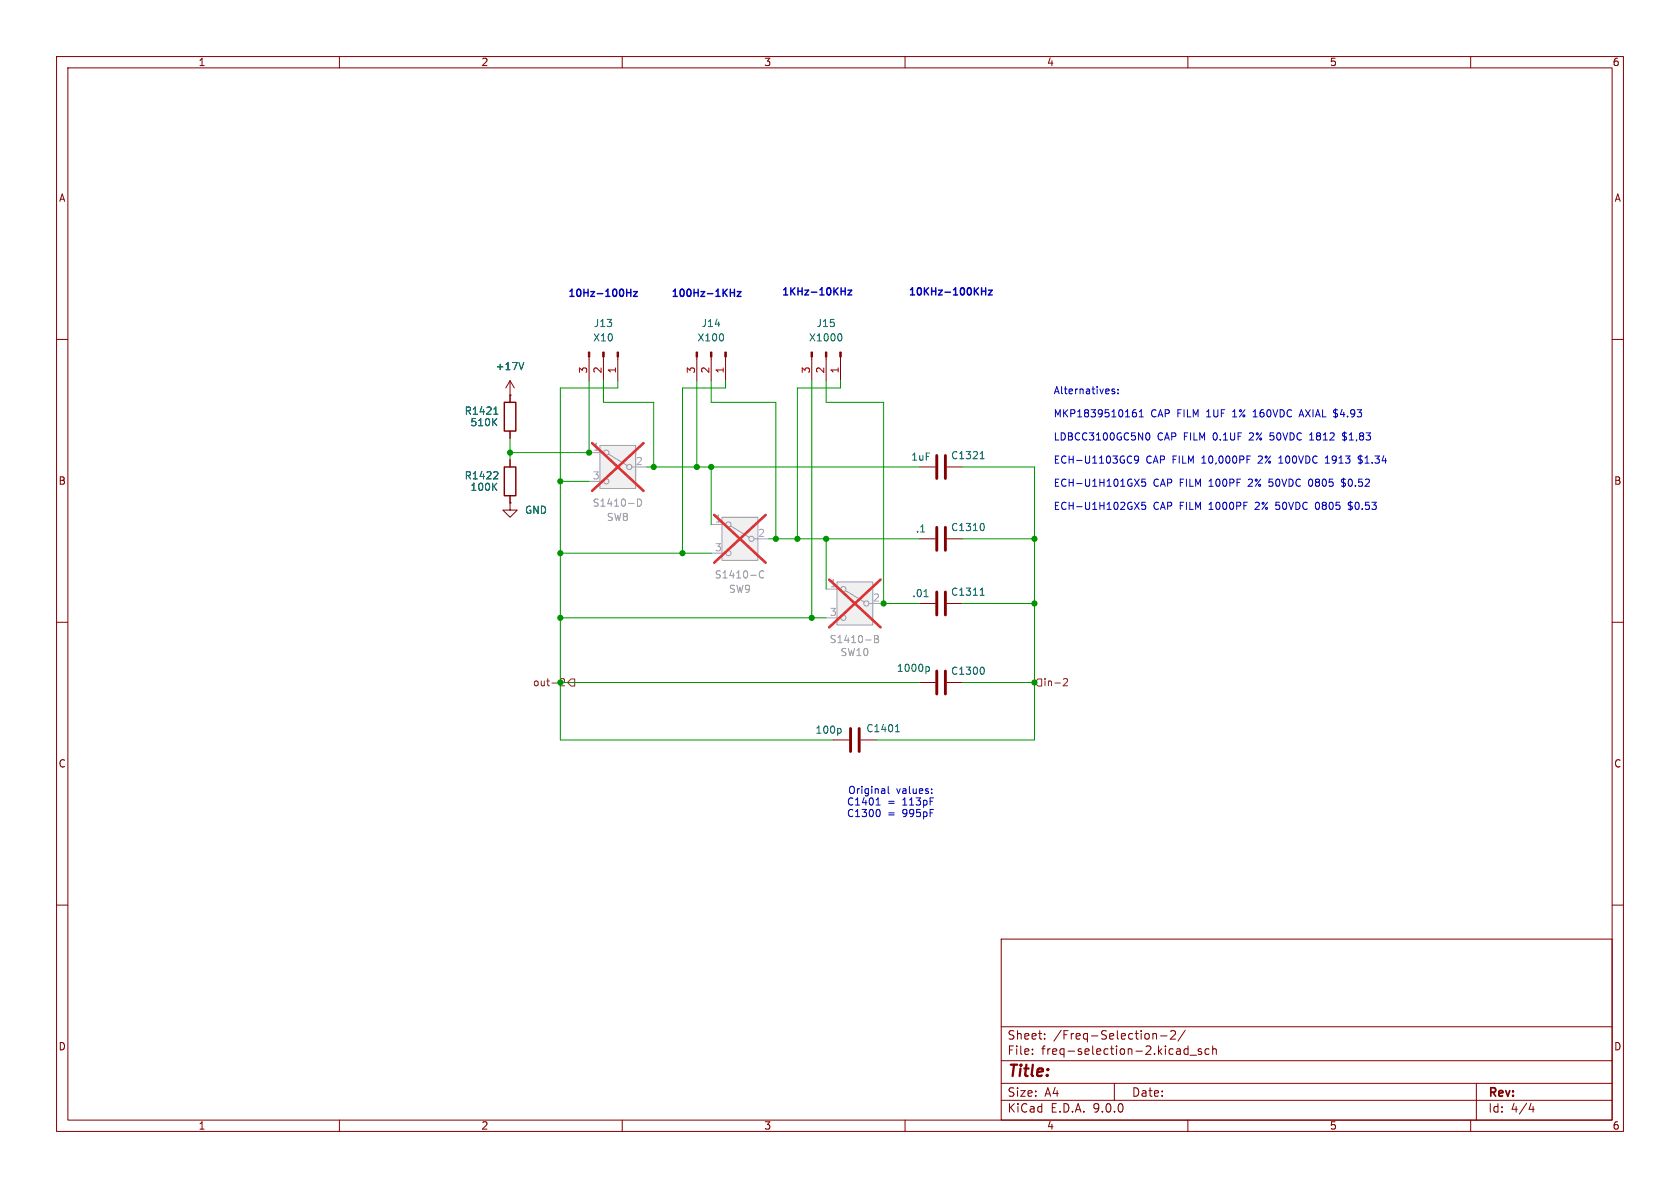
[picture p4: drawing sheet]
<svg xmlns="http://www.w3.org/2000/svg" width="297mm" height="210mm" viewBox="0 0 297 210" stroke-linecap="round" stroke-linejoin="round" font-family="sans-serif">
<g fill="none" stroke="#840000" stroke-width=".18">
<path d="M10 10h277v190h-277zM12 12h273v186h-273zM60 10v2M110 10v2M160 10v2M210 10v2M260 10v2M10 60h2M90.2 69.9h.1M90.2 67.3l-.8 1.3M90.2 67.3l.7 1.3M90.2 67.3v3.8"/>
<path d="M90.2 76.2v1.3M104.1 63.1v4.2M106.7 63.1v4.2M109.2 63.1v4.2M123.2 63.1v4.2M125.7 63.1v4.2M128.3 63.1v4.2M143.5 63.1v4.2M146 63.1v4.2M148.6 63.1v4.2M285 60h2M90.2 88.9v1.3h1.2l-1.2 1.2-1.3-1.2h1.3"/>
<path d="M90.2 88.9h.1M90.2 81.3v1.3M90.2 87.6v1.3M162.6 95.3h2.8M162.6 82.6h2.8M167.4 95.3h2.8M167.4 82.6h2.8M10 110h2M162.6 106.7h2.8M167.4 106.7h2.8M285 110h2M147.3 130.8h2.8"/>
<path d="M152.1 130.8h2.8M162.6 120.7h2.8M167.4 120.7h2.8M10 160h2M177 166h108v32h-108zM285 160h2M60 198v2M110 198v2M160 198v2M177 194.5h108M177 191.5h108M177 187.5h108"/>
<path d="M177 181.5h108M182.5 186.3v.1M182.5 185.5v.1M184.7 183.6v.1M184.7 182.8v.1M197 191.5v3M203.8 182.7v1M203.8 182.8l.2-.1 .4 .1 .1 .9M205.2 183.1h1.1M207 182.3l.5-.1 .2 .1 .1 .3-.9 1.1h.9M209.5 182.1l-1.3 2M210 198v2"/>
<path d="M210 184.9v1.5M210 185.5l-.4-.1-.3 .3v.4l.2 .2h.5M210.4 186.5h1.1M212.4 185.5l-.4-.1-.2 .2 .1 .2 .5 .2v.3h-.6M213.7 185.5l-.4-.1-.3 .3v.4l.2 .2h.5M214.4 185.5l.2-.1 .4 .1v.9M214.4 184.9v1.5M260 198v2M261 191.5v6.5M270.7 195l-.4 1.1h.9M271 195.6v1"/>
</g>
<g fill="#840000" stroke="#840000" stroke-width=".18">
<path d="M148.5 62.2h.2v.9h-.2z"/>
<path d="M145.9 62.2h.3v.9h-.3z"/>
<path d="M143.4 62.2h.2v.9h-.2z"/>
<path d="M109.1 62.2h.2v.9h-.2z"/>
<path d="M106.6 62.2h.2v.9h-.2z"/>
<path d="M104 62.2h.3v.9h-.3z"/>
<path d="M128.1 62.2h.3v.9h-.3z"/>
<path d="M125.6 62.2h.3v.9h-.3z"/>
<path d="M123.1 62.2h.2v.9h-.2z"/>
</g>
<g fill="none" stroke="#006464" stroke-width=".18">
<path d="M127.8 59.2v.8M148.5 59a.79 .79 0 0 1 0 1.3M87.3 74.5l.5 .8M87.3 73.2h.7M87.4 72.3l.3-.3v1.2M87.8 74l-.7 .7M92.6 64.1l-.4 1.2M87.3 86l.5 .7M87.8 83.4l.2 .2v.3l-.8 .8h.8M87.8 85.4l-.7 .7M173.3 81.1h.7M173.4 80.1l.2-.3v1.3"/>
<path d="M173.7 92.5a.79 .79 0 0 1 0 1.3M163.4 105.5h.7M163.8 117.8l.4 .1 .1 .2-.1 .5-.4 .1M173.3 105.2h.7M173.4 104.3l.2-.3v1.2M173.7 117.9a.79 .79 0 0 1 0 1.3M148.5 128.8l.2 .2v.4l-.2 .2M158.3 129.4h.7M158.4 128.4l.3-.3v1.3"/>
</g>
<path d="M165.6 80.5v4.1M165.6 93.2v4.1M167.1 80.5v4.1M167.1 93.2v4.1M165.6 104.6v4.1M165.6 118.6v4.1M167.1 104.6v4.1M167.1 118.6v4.1M150.4 128.8v4M151.9 128.8v4" fill="none" stroke="#840000" stroke-width=".51"/>
<path d="M89.2 71.1h2v5.1h-2zM89.2 82.6h2v5h-2z" fill="none" stroke="#840000" stroke-width=".25"/>
<path d="M106 78.7h6.4v7.7h-6.4z" fill="#f0f0f0"/>
<g fill="none" stroke="#a1a1a1" stroke-width=".18">
<path d="M106 78.7h6.4v7.7h-6.4zM104.1 80h2.6M104.1 85.1h2.6M107.6 80.3l3.3 2M111.8 82.6h2.5"/>
<circle cx="107.2" cy="85.1" r=".46"/>
<circle cx="107.2" cy="80" r=".46"/>
<circle cx="111.3" cy="82.6" r=".46"/>
</g>
<path d="M112.7 88.2a.64 .64 0 0 1 .7 .6 .64 .64 0 0 1-.7 .7z" fill="none" stroke="#989898" stroke-width=".18"/>
<path d="M104.7 78.3l9.1 8.5M113.8 78.3l-9.1 8.5" fill="none" stroke="#e12e31" stroke-width=".46"/>
<path d="M127.6 91.4h6.4v7.7h-6.4z" fill="#f0f0f0"/>
<g fill="none" stroke="#a1a1a1" stroke-width=".18">
<path d="M125.7 92.7h2.6M125.7 97.8h2.6M127.6 91.4h6.4v7.7h-6.4zM129.2 93l3.3 2M133.3 95.3h2.6"/>
<circle cx="128.8" cy="92.7" r=".46"/>
<circle cx="128.8" cy="97.8" r=".46"/>
<circle cx="132.8" cy="95.3" r=".46"/>
</g>
<path d="M135 101a.6 .6 0 0 0-.8 .5 .6 .6 0 0 0 .6 .7l.2-.1" fill="none" stroke="#989898" stroke-width=".18"/>
<path d="M126.3 91l9.1 8.5M135.4 91l-9.1 8.5" fill="none" stroke="#e12e31" stroke-width=".46"/>
<path d="M148 102.9h6.3v7.6h-6.3z" fill="#f0f0f0"/>
<g fill="none" stroke="#a1a1a1" stroke-width=".18">
<path d="M146 104.1h2.6M146 109.2h2.6M148 102.9h6.3v7.6h-6.3zM149.5 104.4l3.3 2M153.7 106.7h2.5"/>
<circle cx="149.1" cy="109.2" r=".46"/>
<circle cx="149.1" cy="104.1" r=".46"/>
<circle cx="153.2" cy="106.7" r=".46"/>
</g>
<path d="M154.6 112.3h.4l.3 .3-.3 .3 .3 .2v.3l-.2 .2h-.5zM154.6 112.9h.4" fill="none" stroke="#989898" stroke-width=".18"/>
<path d="M146.6 102.5l9.1 8.4M155.7 102.5l-9.1 8.4" fill="none" stroke="#e12e31" stroke-width=".46"/>
<path d="M99.1 120.1l.5-.1 .2 .3-.8 .9h.8M101 120h.6v1.3h-.6l-.7-.6zM183.5 120h.6v1.3h-.6l-.6-.6zM188 120.1l.5-.1 .2 .3-.8 .9h.8" fill="none" stroke="#725600" stroke-width=".18"/>
<g fill="none" stroke="#009600" stroke-width=".18">
<path d="M90.2 77.5v3.8M104.1 67.3v12.7h-13.9M106.7 67.3v3.8h8.9v11.5M109.2 67.3v1.3h-10.1v62.2h48.2M123.2 67.3v15.3M125.7 67.3v3.8h11.5v24.2M128.3 67.3v1.3h-7.7v29.2M143.5 67.3v41.9M146 67.3v3.8h10.2v35.6h6.4M148.6 67.3v1.3h-7.6v26.7M99.1 85.1h5M99.1 97.8h26.6"/>
<path d="M114.3 82.6h48.3M125.7 82.6v10.1M135.9 95.3h26.7M146 95.3v8.8M170.2 82.6h12.7v48.2h-28M170.2 95.3h12.7M99.1 109.2h46.9M170.2 106.7h12.7M99.1 120.7h63.5M170.2 120.7h12.7"/>
</g>
<g fill="none" stroke="#0000c2" stroke-width=".25">
<path d="M110.8 51.1v1.3M110.8 51.7h.7M111.5 51.1v1.3M112 51.5h.7l-.7 .9h.7M129.1 51.7h.7M129.8 51.1v1.3M130.3 51.5h.7l-.7 .9h.7M148.7 51.5h.7M149.4 50.9v1.2M149.9 51.3h.7l-.7 .8h.7M173.5 51.5h.8M173.5 50.9v1.2"/>
<path d="M174.3 50.9v1.2M174.7 51.3h.7l-.7 .8h.7"/>
</g>
<g fill="none" stroke="#0000c2" stroke-width=".18">
<path d="M197 68.8h-.3l-.1 .1v.2l.4 .1v.3h-.4M197.7 69.5v.1M197.7 68.8v.1M200.8 72.4l-.4 .1a.86 .86 0 0 0 0 1.2l.5-.1v-.4l-.2-.3-.4 .1-.1 .2M201.4 73.7h.7M201.4 72.8l.4-.4v1.3M202.6 77l.1-.4 .2-.1a.68 .68 0 0 1 .4 .7 .68 .68 0 0 1-.4 .6l-.2-.1-.1-.4M217.9 73.7h.7M218 72.7l-.1 .1M221.5 73.7h.8M221.8 72.6l-.3 .2M224.5 77.7l.2 .1"/>
<path d="M225.2 76.5h-.6l-.1 .6 .2-.1M229.8 73.3h.6M230.1 72.4l-.5 1.3M231.5 77.8h.7M231.5 76.9l.4-.4v1.3M237.3 77.7h.6M237.7 76.3v1.7M237.9 76.5l-.5 .1-.1 .3 .1 .2 .5 .1M199.8 80.6l.3 .1M200.1 81.8l-.3 .1M200.6 84.7l.8 1.3M200.6 88.8l.8 1.3"/>
<path d="M201.3 81.2l-.3 .2-.3-.1-.1-.1 .1-.5 .3-.1 .2 .1a.84 .84 0 0 1-.3 1.2h-.2M201.4 84.7l-.8 1.3M201.4 88.8l-.8 1.3M202.5 84.7h-.6l-.1 .6 .2-.1h.4l.2 .2-.1 .4-.2 .2-.5-.2M202.5 88.8h-.6l-.1 .6 .2-.1h.4l.2 .2-.1 .4-.2 .2-.5-.2M220.5 80.6h.6M224.3 85.8l.2 .2M225 84.7h-.6l-.1 .6 .2-.1M225.5 89.9l.2 .2M226.1 81.9h.7M226.2 88.8h-.6l-.1 .6 .2-.1M226.3 80.8l-.2 .2"/>
<path d="M231.8 84.7a.68 .68 0 0 0-.5 .6 .68 .68 0 0 0 .5 .7M233 88.8a.68 .68 0 0 0-.5 .6 .68 .68 0 0 0 .5 .7M234.3 81.9h.7M234.3 81l.4-.4v1.3M237.1 85.9h.6M237.5 84.5v1.6M237.7 84.7l-.4 .1-.2 .3 .2 .1 .4 .2M238.4 90h.6M238.7 88.6v1.6M238.9 88.8h-.4l-.1 .3 .1 .2 .5 .2M240.1 81.8h.6M240.5 80.4v1.7"/>
<path d="M240.6 80.6l-.4 .1-.1 .3 .1 .2 .5 .1M157 139v1.1l.2 .2M164.7 139.5v.1M154.9 142.3h.7M155.2 141v1.3M155.3 143.1a.79 .79 0 0 1 0 1.3M164.7 140.2v.1"/>
</g>
<path d="M90.2 69.9h.1M90.2 69.9v1.2M90.2 76.2v1.3M90.2 88.9h.1M90.2 81.3v1.3M90.2 87.6v1.3" fill="none" stroke="#840000" stroke-width=".18"/>
<path d="M87.3 74.5l.5 .8M87.3 73.2h.7M87.4 72.3l.3-.3v1.2M87.8 74l-.7 .7M92.6 64.1l-.4 1.2M87.3 86l.5 .7M87.8 83.4l.2 .2v.3l-.8 .8h.8M87.8 85.4l-.7 .7" fill="none" stroke="#006464" stroke-width=".18"/>
<g fill="#009600" stroke="#009600" stroke-width=".18">
<circle cx="104.1" cy="80" r=".46"/>
<circle cx="99.1" cy="85.1" r=".46"/>
<circle cx="120.6" cy="97.8" r=".46"/>
<circle cx="125.7" cy="82.6" r=".46"/>
<circle cx="123.2" cy="82.6" r=".46"/>
<circle cx="115.6" cy="82.6" r=".46"/>
<circle cx="90.2" cy="80" r=".46"/>
<circle cx="182.9" cy="95.3" r=".46"/>
<circle cx="182.9" cy="120.7" r=".46"/>
<circle cx="182.9" cy="106.7" r=".46"/>
<circle cx="143.5" cy="109.2" r=".46"/>
<circle cx="146" cy="95.3" r=".46"/>
<circle cx="156.2" cy="106.7" r=".46"/>
<circle cx="99.1" cy="109.2" r=".46"/>
<circle cx="99.1" cy="97.8" r=".46"/>
<circle cx="141" cy="95.3" r=".46"/>
<circle cx="137.2" cy="95.3" r=".46"/>
<circle cx="99.1" cy="120.7" r=".46"/>
</g>
<text font-size="2.8" fill="#840000" x="178" y="190.9">Title:</text>
<g font-size="2.1" fill="#840000">
<text x="178" y="184">Sheet:</text>
<text x="186.2" y="184">/Freq-Selection-2/</text>
<text x="178" y="186.7">File:</text>
<text x="184.1" y="186.7">freq-selection-2.kicad_sch</text>
<text x="178" y="196.9">KiCad</text>
<text x="178" y="194.1">Size:</text>
<text x="184.7" y="194.1">A4</text>
<text x="185.7" y="196.9">E.D.A.</text>
<text x="193.3" y="196.9">9.0.0</text>
<text x="200" y="194.1">Date:</text>
<text x="263" y="194.3">Rev:</text>
<text x="263" y="196.9">Id:</text>
<text x="267.1" y="196.9">4/4</text>
</g>
<g font-size="1.8" fill="#840000">
<text x="35" y="11.9">1</text>
<text x="85" y="11.9">2</text>
<text x="135" y="11.9">3</text>
<text x="185" y="11.9">4</text>
<text x="235" y="11.9">5</text>
<text x="285" y="11.9">6</text>
<text x="10.3" y="35.9">A</text>
<text x="285.3" y="35.9">A</text>
<text x="10.3" y="85.9">B</text>
<text x="285.3" y="85.9">B</text>
<text x="10.3" y="135.9">C</text>
<text x="285.3" y="135.9">C</text>
<text x="10.3" y="185.9">D</text>
<text x="285.3" y="185.9">D</text>
<text x="35" y="199.9">1</text>
<text x="85" y="199.9">2</text>
<text x="135" y="199.9">3</text>
<text x="185" y="199.9">4</text>
<text x="235" y="199.9">5</text>
<text x="285" y="199.9">6</text>
</g>
<g font-size="1.8" fill="#0000c2">
<text x="100.3" y="52.8">10Hz-100Hz</text>
<text x="118.5" y="52.8">100Hz-1KHz</text>
<text x="138" y="52.6">1KHz-10KHz</text>
<text x="160.5" y="52.6">10KHz-100KHz</text>
<text x="186.2" y="69.9">Alternatives:</text>
<text x="186.2" y="74">MKP1839510161</text>
<text x="203.4" y="74">CAP FILM</text>
<text x="213.6" y="74">1UF</text>
<text x="218.4" y="74">1%</text>
<text x="222.2" y="74">160VDC</text>
<text x="230.6" y="74">AXIAL $4.93</text>
<text x="186.2" y="78.1">LDBCC3100GC5N0</text>
<text x="186.2" y="82.2">ECH-U1103GC9</text>
<text x="202.6" y="82.2">CAP FILM</text>
<text x="204.6" y="78.1">CAP FILM</text>
<text x="212.7" y="82.2">10,000PF</text>
<text x="214.7" y="78.1">0.1UF</text>
<text x="221.3" y="78.1">2%</text>
<text x="222.9" y="82.2">2%</text>
<text x="225.2" y="78.1">50VDC</text>
<text x="226.7" y="82.2">100VDC</text>
<text x="232.4" y="78.1">1812</text>
<text x="235.2" y="82.2">1913</text>
<text x="238.4" y="78.1">$1,83</text>
<text x="241.2" y="82.2">$1.34</text>
<text x="186.2" y="86.2">ECH-U1H101GX5</text>
<text x="203.9" y="86.2">CAP FILM</text>
<text x="214" y="86.2">100PF</text>
<text x="221.2" y="86.2">2%</text>
<text x="225" y="86.2">50VDC</text>
<text x="232.2" y="86.2">0805</text>
<text x="238.2" y="86.2">$0.52</text>
<text x="186.2" y="90.3">ECH-U1H102GX5</text>
<text x="203.9" y="90.3">CAP FILM</text>
<text x="214" y="90.3">1000PF</text>
<text x="222.4" y="90.3">2%</text>
<text x="226.2" y="90.3">50VDC</text>
<text x="233.4" y="90.3">0805</text>
<text x="239.4" y="90.3">$0.53</text>
<text x="149.6" y="142.6">C1401</text>
<text x="149.8" y="140.6">Original</text>
<text x="156.9" y="142.6">=</text>
<text x="158.5" y="140.6">values:</text>
<text x="159.7" y="142.6">113pF</text>
<text x="149.6" y="144.6">C1300</text>
<text x="156.9" y="144.6">=</text>
<text x="159.7" y="144.6">995pF</text>
</g>
<g font-size="1.8" fill="#006464">
<text x="104.9" y="58">J13</text>
<text x="123.9" y="58">J14</text>
<text x="144.3" y="58">J15</text>
<text x="87.5" y="65.6">+17V</text>
<text x="104.8" y="60.6">X10</text>
<text x="123.2" y="60.6">X100</text>
<text x="142.9" y="60.6">X1000</text>
<text x="82.1" y="73.5">R1421</text>
<text x="83.1" y="75.5">510K</text>
<text x="161" y="81.6">1uF</text>
<text x="168" y="81.4">C1321</text>
<text x="82.1" y="84.9">R1422</text>
<text x="83.1" y="87">100K</text>
<text x="92.7" y="91">GND</text>
<text x="161.8" y="94.3">.1</text>
<text x="168" y="94.1">C1310</text>
<text x="161.2" y="105.8">.01</text>
<text x="168" y="105.5">C1311</text>
<text x="158.4" y="119">1000p</text>
<text x="168" y="119.5">C1300</text>
<text x="144.1" y="129.9">100p</text>
<text x="153.1" y="129.6">C1401</text>
</g>
<g font-size="1.8" fill="#a90000">
<text x="103.9" y="66.1" transform="rotate(-90 103.9 66.1)">3</text>
<text x="106.4" y="66.1" transform="rotate(-90 106.4 66.1)">2</text>
<text x="109" y="66.1" transform="rotate(-90 109 66.1)">1</text>
<text x="122.9" y="66.1" transform="rotate(-90 122.9 66.1)">3</text>
<text x="125.5" y="66.1" transform="rotate(-90 125.5 66.1)">2</text>
<text x="128" y="66.1" transform="rotate(-90 128 66.1)">1</text>
<text x="143.3" y="66.1" transform="rotate(-90 143.3 66.1)">3</text>
<text x="145.8" y="66.1" transform="rotate(-90 145.8 66.1)">2</text>
<text x="148.3" y="66.1" transform="rotate(-90 148.3 66.1)">1</text>
</g>
<g font-size="1.8" fill="#aaa">
<text x="104.7" y="79.8">1</text>
<text x="112.3" y="82.3">2</text>
<text x="104.7" y="84.8">3</text>
<text x="126.3" y="92.5">1</text>
<text x="133.9" y="95">2</text>
<text x="126.3" y="97.5">3</text>
<text x="146.6" y="103.9">1</text>
<text x="154.2" y="106.4">2</text>
<text x="146.6" y="109">3</text>
</g>
<g font-size="1.8" fill="#989898">
<text x="104.7" y="89.8">S1410-D</text>
<text x="107.2" y="92.3">SW8</text>
<text x="126.3" y="102.5">S1410-C</text>
<text x="128.8" y="105">SW9</text>
<text x="146.6" y="113.9">S1410-B</text>
<text x="148.5" y="116.2">SW10</text>
</g>
<g font-size="1.8" fill="#725600">
<text x="94.1" y="121.5">out-2</text>
<text x="184.3" y="121.5">in-2</text>
</g>
</svg>
